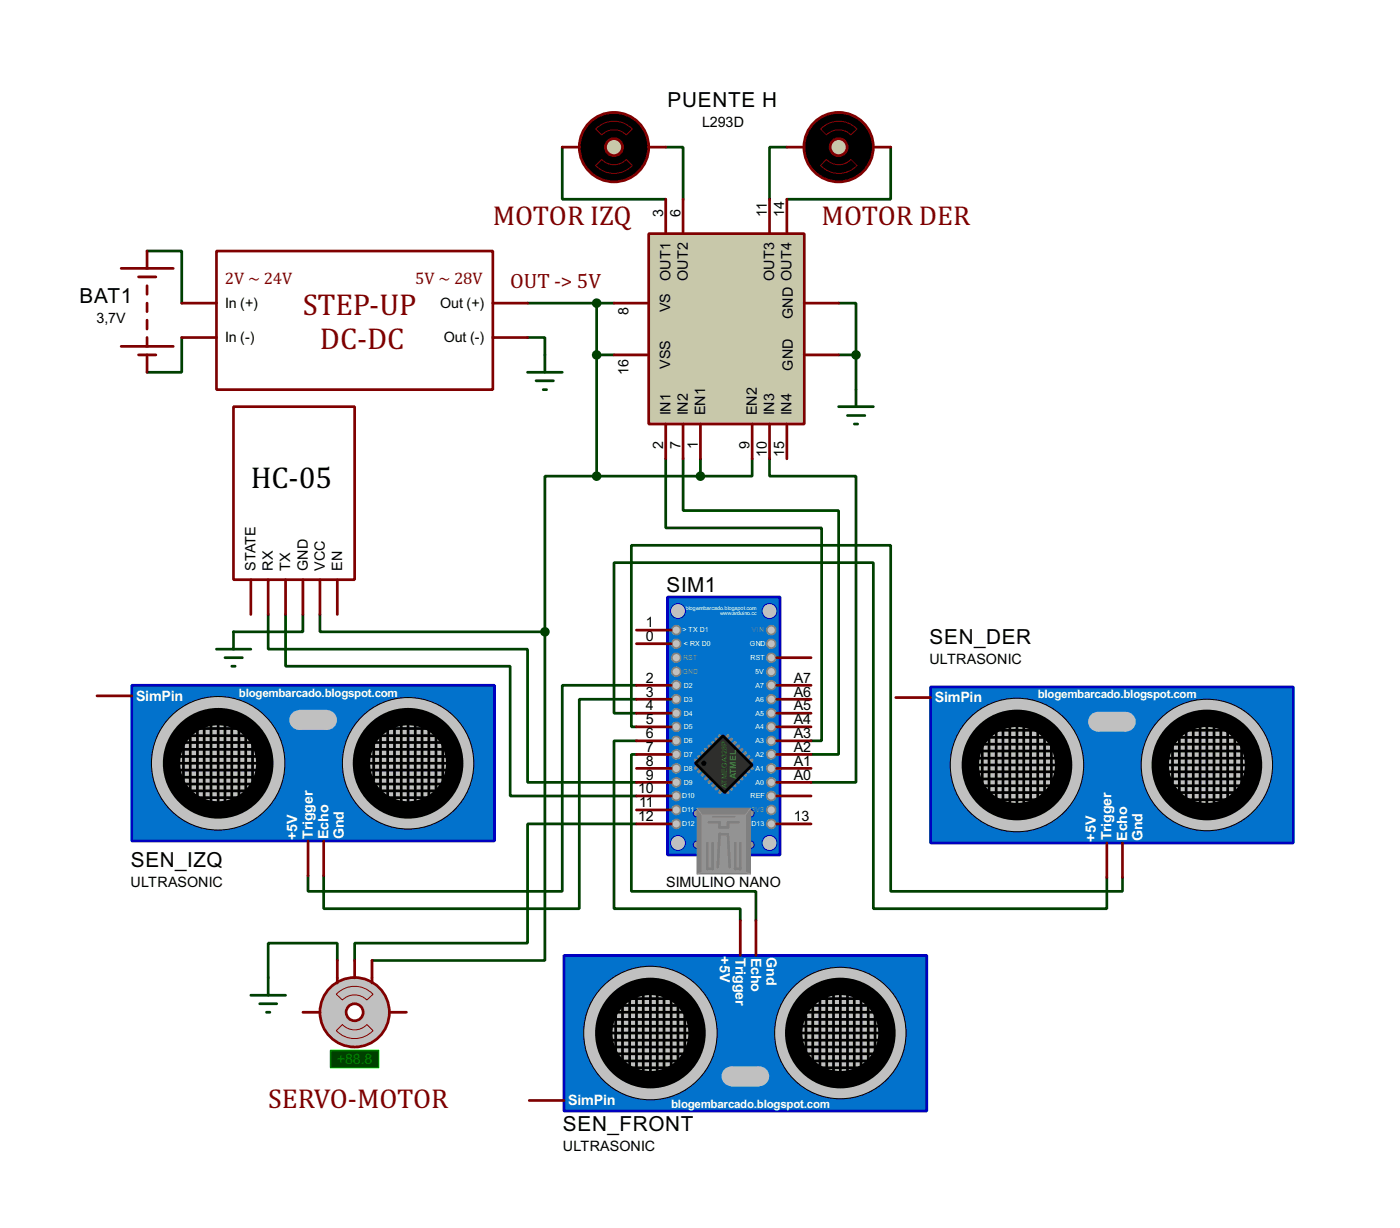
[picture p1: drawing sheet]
<svg xmlns="http://www.w3.org/2000/svg" width="206mm" height="180mm" viewBox="0 0 206 180" stroke-linecap="round" stroke-linejoin="round" font-family="sans-serif">
<g fill="none" stroke="#004000" stroke-width=".4">
<path d="M21.6 36.9h5.1v7.6M82.6 21.6v7.7h15.2M97.8 21.6h2.6v7.7M115.6 21.6h-2.5v7.7M130.9 21.6v7.7h-15.3M26.7 49.6v5.1h-5.1M77.5 49.6h2.6v2.5M77.5 44.5h12.7M87.7 52.1h2.5M87.7 44.5v25.4M123.2 44.5h2.6v7.6M123.2 52.1h2.6"/>
<path d="M125.8 52.1v5.1M87.7 69.9h-7.6v22.9M87.7 69.9h15.2M97.8 67.4v10.1h22.9v31.3h-1.5M100.4 67.4v7.6h22.8v35.8h-4M102.9 67.4v2.5M110.5 67.4v2.5h-7.6M113.1 67.4v2.5h12.7v45h-6.6M39.4 90.2v5.1h38.1v19.6h16M42 90.2v7.6h33v19.1h18.5M44.5 90.2v2.6h-10.2M47 90.2v2.6h33.1"/>
<path d="M80.1 92.8v48.2h-25.4M93.5 106.7h-.7v-26.6h38.1v50.8h34v-2.1M93.5 104.7h-3.3v-22.1h38.1v50.8h34.3v-4.6M93.5 102.7h-8.4v30.7h-37.5v-4.8M93.5 100.6h-10.9v30.3h-37.3v-2.3M93.5 110.8h-.7v20.1h18.3v4.3M93.5 108.8h-3.3v24.6h18.6v1.8M93.5 121h-16v17.5h-25.4v2.5M49.6 141v-2.5h-10.2v5.1"/>
</g>
<path d="M98.1 87.7h16.5v37.8h-16.5z" fill-rule="evenodd" fill="#0272cc" stroke="#0000c0" stroke-width=".4"/>
<circle cx="113" cy="123.8" r="1.1" fill="#c0c0c0" stroke="#0000c0" stroke-width=".15"/>
<g fill="#939393" stroke="#0000c0" stroke-width=".15">
<circle cx="102.4" cy="124" r=".55"/>
<circle cx="110.2" cy="124" r=".55"/>
</g>
<circle cx="99.6" cy="123.8" r="1.1" fill="#c0c0c0" stroke="#0000c0" stroke-width=".15"/>
<g fill="#939393" stroke="#0000c0" stroke-width=".15">
<circle cx="102.4" cy="119.4" r=".55"/>
<circle cx="110.2" cy="119.4" r=".55"/>
</g>
<path d="M102.4 118.7h7.9v9.6h-7.9z" fill="#808080" stroke="#808080" stroke-width=".15"/>
<path d="M103.2 119.7h6.3v8.4h-6.3z" fill="#939393" stroke="#939393" stroke-width=".15"/>
<path d="M102.4 118.7l.8 1M110.3 118.7l-.8 1M103.2 128.1l-.8 .2M109.5 128.1l.8 .2" fill="none" stroke="#939393" stroke-width=".15"/>
<path d="M103.9 123.8v3.8h.8v-3.8M104.2 120.7h1.5v.8h1.3v-.8h1.5M107 122.5h-1.3l-.2 4.8M107 122.7l.2 4.6M108 123.8v3.8h.8v-3.8" fill="none" stroke="#808080" stroke-width=".4"/>
<path d="M104.7 119.9h3.3" fill="none" stroke="#808080" stroke-width=".2"/>
<g fill="#c0c0c0" stroke="#0000c0" stroke-width=".15">
<circle cx="99.6" cy="89.7" r="1.1"/>
<circle cx="113" cy="89.7" r="1.1"/>
</g>
<g fill="none" stroke="#808080" stroke-width=".45">
<path d="M102.2 111.6l.5 .5M102.7 112.3l-.5 .5M102.7 111.1l.5 .5M103.2 112.8l-.5 .5M103.2 110.5l.5 .6M103.7 113.3l-.5 .5M103.7 110l.5 .5M104.2 113.8l-.5 .6M104.2 109.5l.5 .5M104.7 114.4l-.5 .5M104.7 109l.5 .5M105.2 114.9l-.5 .5"/>
<path d="M105.2 108.5l.5 .5M105.7 115.4l-.5 .5M105.7 108l.5 .5M106.2 115.9l-.5 .5M106.5 115.9l.5 .5M107 108l-.5 .5M107 115.4l.5 .5M107.5 108.5l-.5 .5M107.5 114.9l.5 .5M108 109l-.5 .5M108 114.4l.5 .5M108.5 109.5l-.5 .5"/>
<path d="M108.5 113.8l.5 .6M109 110l-.5 .5M109 113.3l.5 .5M109.5 110.5l-.5 .6M109.5 112.8l.5 .5M110 111.1l-.5 .5M110 112.3l.5 .5M110.5 111.6l-.5 .5"/>
</g>
<path d="M102.2 112.1l4-4.1 4.3 4.3-4 4.1z" fill-rule="evenodd" fill="#2c2c2c" stroke="#000" stroke-width=".4"/>
<circle cx="103.4" cy="112.1" r=".3" fill="#000" stroke="#000" stroke-width=".15"/>
<g fill="#c0c0c0" stroke="#808080" stroke-width=".25">
<circle cx="99.3" cy="118.9" r=".65"/>
<circle cx="99.3" cy="121" r=".65"/>
<circle cx="99.3" cy="116.9" r=".65"/>
<circle cx="99.3" cy="114.9" r=".65"/>
<circle cx="99.3" cy="110.8" r=".65"/>
<circle cx="99.3" cy="112.8" r=".65"/>
<circle cx="99.3" cy="108.8" r=".65"/>
<circle cx="99.3" cy="106.7" r=".65"/>
<circle cx="99.3" cy="102.7" r=".65"/>
<circle cx="99.3" cy="104.7" r=".65"/>
<circle cx="99.3" cy="100.6" r=".65"/>
<circle cx="99.3" cy="98.6" r=".65"/>
<circle cx="99.3" cy="94.5" r=".65"/>
<circle cx="99.3" cy="96.6" r=".65"/>
<circle cx="99.3" cy="92.5" r=".65"/>
<circle cx="113.3" cy="118.9" r=".65"/>
<circle cx="113.3" cy="121" r=".65"/>
<circle cx="113.3" cy="116.9" r=".65"/>
<circle cx="113.3" cy="114.9" r=".65"/>
<circle cx="113.3" cy="110.8" r=".65"/>
<circle cx="113.3" cy="112.8" r=".65"/>
<circle cx="113.3" cy="108.8" r=".65"/>
<circle cx="113.3" cy="106.7" r=".65"/>
<circle cx="113.3" cy="102.7" r=".65"/>
<circle cx="113.3" cy="104.7" r=".65"/>
<circle cx="113.3" cy="100.6" r=".65"/>
<circle cx="113.3" cy="98.6" r=".65"/>
<circle cx="113.3" cy="94.5" r=".65"/>
<circle cx="113.3" cy="96.6" r=".65"/>
<circle cx="113.3" cy="92.5" r=".65"/>
</g>
<g fill="none" stroke="#800000" stroke-width=".4">
<path d="M93.5 94.5h5.1M93.5 92.5h5.1M114.1 96.6h5.1M93.5 100.6h5.1M93.5 102.7h5.1M93.5 104.7h5.1M93.5 106.7h5.1M93.5 108.8h5.1M93.5 110.8h5.1M93.5 112.8h5.1M93.5 114.9h5.1M93.5 116.9h5.1"/>
<path d="M93.5 118.9h5.1M114.1 100.6h5.1M114.1 102.7h5.1M114.1 104.7h5.1M114.1 106.7h5.1M114.1 108.8h5.1M114.1 110.8h5.1M114.1 112.8h5.1M114.1 114.9h5.1M114.1 116.9h5.1M93.5 121h5.1M114.1 121h5.1"/>
</g>
<path d="M136.7 100.9h53.3v22.9h-53.3z" fill="#0272cc" stroke="#0000c0" stroke-width=".4"/>
<g fill="#c0c0c0" stroke="#000" stroke-width=".15">
<circle cx="177.3" cy="112.3" r="9.7"/>
<circle cx="149.4" cy="112.3" r="9.8"/>
</g>
<g fill="#c0c0c0" stroke="#000" stroke-width="2.6">
<circle cx="177.3" cy="112.3" r="6.9"/>
<circle cx="149.4" cy="112.3" r="6.9"/>
</g>
<g fill="none" stroke="#000" stroke-width=".4">
<path d="M142.3 113.3h12.9M142.8 111.3h12.7M142.8 110.3h12.4M142.8 114.4h12.2M143.1 112.3h12.1M143.3 109.3h11.7M143.3 108.3h10.9M143.3 115.4h11.4M143.6 116.4h10.9M143.6 117.4h10.4M144.3 109v6.6M144.6 107.2h8.6"/>
<path d="M145.3 107.5v9.4M146.4 107.2v10.5M147.4 106.5v11.7M148.4 106.5v11.9M149.4 106.5v12.4M150.4 106.5v12.4M151.4 106v12.7M152.5 107v11.7M153.5 108.3v9.6M154.5 109.3v6.6M170.7 110.3h12.2M171.3 112.3h12.7"/>
<path d="M171.3 111.3h12.4M171.3 113.3h12.4M171.5 109.3h11.4M171.5 108.3h10.4M171.5 114.4h11.7M172 115.4h11.4M172.3 109v5.9M172.5 116.4h9.7M173 107.2h8.2M173.3 117.4h7.6M173.3 107.5v9.4M174.3 107v10.7"/>
<path d="M175.3 106.2v12M176.3 106.2v12.2M177.3 106.2v12.2M178.4 106.2v12.2M179.4 106.5v11.7M180.4 107v10.7M181.4 108.3v8.6M182.4 108.8v7.1"/>
</g>
<g fill="#c0c0c0" stroke="#c0c0c0" stroke-width=".4">
<circle cx="161.3" cy="106" r="1.25"/>
<circle cx="165.4" cy="106" r="1.25"/>
</g>
<path d="M161.3 104.7h4.1v2.5h-4.1z" fill="#c0c0c0" stroke="#c0c0c0" stroke-width=".4"/>
<path d="M131.6 102.4h5.1M162.6 123.8v5M164.9 123.8v5" fill="none" stroke="#800000" stroke-width=".4"/>
<path d="M19.4 100.6h53.3v22.9h-53.3z" fill="#0272cc" stroke="#0000c0" stroke-width=".4"/>
<g fill="#c0c0c0" stroke="#000" stroke-width=".15">
<circle cx="59.9" cy="112.1" r="9.7"/>
<circle cx="32" cy="112.1" r="9.8"/>
</g>
<g fill="#c0c0c0" stroke="#000" stroke-width="2.6">
<circle cx="59.9" cy="112.1" r="6.9"/>
<circle cx="32" cy="112.1" r="6.9"/>
</g>
<g fill="none" stroke="#000" stroke-width=".4">
<path d="M24.9 113.1h13M25.5 111.1h12.7M25.5 110h12.4M25.5 114.1h12.1M25.7 112.1h12.2M26 109h11.6M26 108h10.9M26 115.1h11.4M26.2 116.1h10.9M26.2 117.1h10.4M27 108.8v6.6M27.2 107h8.7"/>
<path d="M28 107.2v9.4M29 107v10.4M30 106.2v11.7M31 106.2v12M32.1 106.2v12.5M33.1 106.2v12.5M34.1 105.7v12.7M35.1 106.7v11.7M36.1 108v9.7M37.1 109v6.6M53.4 110h12.2M53.9 112.1h12.7"/>
<path d="M53.9 111.1h12.4M53.9 113.1h12.4M54.2 109h11.4M54.2 108h10.4M54.2 114.1h11.6M54.7 115.1h11.4M54.9 108.8v5.8M55.2 116.1h9.6M55.7 107h8.1M55.9 117.1h7.7M55.9 107.2v9.4M57 106.7v10.7"/>
<path d="M58 106v11.9M59 106v12.2M60 106v12.2M61 106v12.2M62 106.2v11.7M63 106.7v10.7M64.1 108v8.6M65.1 108.5v7.1"/>
</g>
<g fill="#c0c0c0" stroke="#c0c0c0" stroke-width=".4">
<circle cx="43.9" cy="105.7" r="1.25"/>
<circle cx="48" cy="105.7" r="1.25"/>
</g>
<path d="M44 104.4h4.1v2.6h-4.1z" fill="#c0c0c0" stroke="#c0c0c0" stroke-width=".4"/>
<path d="M14.3 102.2h5.1M45.3 123.5v5.1M47.6 123.5v5.1" fill="none" stroke="#800000" stroke-width=".4"/>
<path d="M82.9 140.3h53.3v22.8h-53.3z" fill="#0272cc" stroke="#0000c0" stroke-width=".4"/>
<g fill="#c0c0c0" stroke="#000" stroke-width=".15">
<circle cx="123.4" cy="151.7" r="9.7"/>
<circle cx="95.5" cy="151.7" r="9.8"/>
</g>
<g fill="#c0c0c0" stroke="#000" stroke-width="2.6">
<circle cx="123.4" cy="151.7" r="6.9"/>
<circle cx="95.5" cy="151.7" r="6.9"/>
</g>
<g fill="none" stroke="#000" stroke-width=".4">
<path d="M88.4 150.7h13M89 152.7h12.7M89 153.7h12.4M89 149.7h12.1M89.2 151.7h12.2M89.5 154.7h11.6M89.5 155.8h10.9M89.5 148.6h11.4M89.7 147.6h10.9M89.7 146.6h10.4M90.5 148.4v6.6M90.7 156.8h8.7"/>
<path d="M91.5 147.1v9.4M92.5 146.4v10.4M93.5 145.9v11.6M94.5 145.6v11.9M95.6 145.1v12.4M96.6 145.1v12.4M97.6 145.3v12.7M98.6 145.3v11.7M99.6 146.1v9.7M100.6 148.1v6.6M116.9 153.7h12.2M117.4 151.7h12.7"/>
<path d="M117.4 152.7h12.4M117.4 150.7h12.4M117.7 154.7h11.4M117.7 155.8h10.4M117.7 149.7h11.6M118.2 148.6h11.4M118.4 149.2v5.8M118.7 147.6h9.6M119.2 156.8h8.1M119.4 146.6h7.7M119.4 147.1v9.4M120.5 146.4v10.6"/>
<path d="M121.5 145.9v11.9M122.5 145.6v12.2M123.5 145.6v12.2M124.5 145.6v12.2M125.5 145.9v11.6M126.5 146.4v10.6M127.6 147.1v8.7M128.6 148.1v7.1"/>
</g>
<g fill="#c0c0c0" stroke="#c0c0c0" stroke-width=".4">
<circle cx="107.4" cy="158" r="1.25"/>
<circle cx="111.5" cy="158" r="1.25"/>
</g>
<path d="M107.5 156.8h4.1v2.5h-4.1z" fill="#c0c0c0" stroke="#c0c0c0" stroke-width=".4"/>
<path d="M108.8 135.2v5.1M111.1 135.2v5.1M77.8 161.6h5.1" fill="none" stroke="#800000" stroke-width=".4"/>
<path d="M95.3 34.3h22.9v28h-22.9z" fill="#c8c8aa" stroke="#800000" stroke-width=".4"/>
<g fill="none" stroke="#800000" stroke-width=".4">
<path d="M97.8 29.3v5M100.4 29.3v5M113.1 29.3v5M115.6 29.3v5M90.2 44.5h5.1M90.2 52.1h5.1M118.2 44.5h5M118.2 52.1h5M97.8 62.3v5.1M100.4 62.3v5.1M102.9 62.3v5.1M110.5 62.3v5.1"/>
<path d="M113.1 62.3v5.1M115.6 62.3v5.1"/>
</g>
<circle cx="90.2" cy="21.6" r="5.1" fill="#000" stroke="#800000" stroke-width=".4"/>
<path d="M87.5 19a3.7 3.7 0 0 1 5.4 0l-.9 .8a2.54 2.54 0 0 0-3.6 0zM88.4 23.4a2.45 2.45 0 0 0 3.6 0l.9 .9a3.7 3.7 0 0 1-5.4 0z" fill="none" stroke="#800000" stroke-width=".15"/>
<circle cx="90.2" cy="21.6" r="1.25" fill="#c8c8aa" stroke="#800000" stroke-width=".4"/>
<path d="M82.6 21.6h2.5M95.3 21.6h2.5" fill="none" stroke="#800000" stroke-width=".4"/>
<circle cx="123.2" cy="21.6" r="5.1" fill="#000" stroke="#800000" stroke-width=".4"/>
<path d="M120.6 19a3.7 3.7 0 0 1 5.3 0l-.9 .8a2.53 2.53 0 0 0-3.6 0zM121.4 23.4a2.46 2.46 0 0 0 3.6 0l.9 .9a3.7 3.7 0 0 1-5.3 0z" fill="none" stroke="#800000" stroke-width=".15"/>
<circle cx="123.2" cy="21.6" r="1.25" fill="#c8c8aa" stroke="#800000" stroke-width=".4"/>
<path d="M17.8 39.4h7.7M21.6 36.9v2.5M115.6 21.6h2.6M128.3 21.6h2.6M17.8 50.9h7.7M20.4 40.7h2.5M20.4 52.1h2.5M21.6 42v1.2M21.6 44.5v1.3M21.6 47v1.3M21.6 49.6v1.3M21.6 52.1v2.6" fill="none" stroke="#800000" stroke-width=".4"/>
<path d="M123.2 59.7h5.1M125.8 57.2v2.5M124.5 61h2.6M125.5 62.3h.5" fill="none" stroke="#004000" stroke-width=".4"/>
<g fill="#004000" stroke="#004000" stroke-width=".4">
<circle cx="125.7" cy="52.1" r=".5"/>
<circle cx="102.9" cy="69.9" r=".5"/>
<circle cx="87.6" cy="52.1" r=".5"/>
</g>
<path d="M31.8 36.9h40.6v20.3h-40.6z" fill="#fff" stroke="#800000" stroke-width=".4"/>
<path d="M26.7 44.5h5.1M26.7 49.6h5.1M72.4 44.5h5.1M72.4 49.6h5.1" fill="none" stroke="#800000" stroke-width=".4"/>
<circle cx="87.6" cy="44.5" r=".5" fill="#004000" stroke="#004000" stroke-width=".4"/>
<path d="M77.5 54.7h5.1M78.8 55.9h2.5M79.8 57.2h.5M80.1 52.1v2.6" fill="none" stroke="#004000" stroke-width=".4"/>
<path d="M34.3 59.7h17.8v25.4h-17.8z" fill="#fff" stroke="#800000" stroke-width=".4"/>
<path d="M36.9 85.1v5.1M39.4 85.1v5.1M42 85.1v5.1M44.5 85.1v5.1M47 85.1v5.1M49.6 85.1v5.1" fill="none" stroke="#800000" stroke-width=".4"/>
<path d="M31.8 95.3h5.1M33.1 96.6h2.5M34.1 97.8h.5M34.3 92.8v2.5" fill="none" stroke="#004000" stroke-width=".4"/>
<circle cx="87.6" cy="69.9" r=".5" fill="#004000" stroke="#004000" stroke-width=".4"/>
<path d="M48.6 154.2h7.1v2.6h-7.1z" fill="#004000" stroke="#0f0" stroke-width=".2"/>
<circle cx="52.1" cy="148.6" r="5.1" fill="#c0c0c0" stroke="#800000" stroke-width=".4"/>
<path d="M49.4 151.3l.9-.9a2.45 2.45 0 0 0 3.6 0l.9 .9a3.7 3.7 0 0 1-5.4 0zM49.4 146a3.7 3.7 0 0 1 5.4 0l-.9 .8a2.54 2.54 0 0 0-3.6 0z" fill="none" stroke="#800000" stroke-width=".15"/>
<circle cx="52.1" cy="148.6" r="1.25" fill="#feffff" stroke="#800000" stroke-width=".4"/>
<path d="M44.5 148.6h2.5M49.6 141v3.3M52.1 141v2.6M54.7 141v3.3M57.2 148.6h2.5" fill="none" stroke="#800000" stroke-width=".4"/>
<path d="M36.9 146.1h5.1M38.2 147.4h2.5M39.2 148.6h.5M39.4 143.6v2.5" fill="none" stroke="#004000" stroke-width=".4"/>
<circle cx="80" cy="92.8" r=".5" fill="#004000" stroke="#004000" stroke-width=".4"/>
<g font-size="5.3" fill="#800000">
<text x="44.5" y="46.2">STEP-UP</text>
<text x="47" y="51.3">DC-DC</text>
</g>
<text font-size="5.3" x="36.9" y="71.6">HC-05</text>
<g font-size="4.8" fill="#800000">
<text x="72.4" y="33.1">MOTOR IZQ</text>
<text x="120.7" y="33.1">MOTOR DER</text>
<text x="39.4" y="162.7">SERVO-MOTOR</text>
</g>
<text font-size="3.6" fill="#800000" x="75" y="42.3">OUT -&gt; 5V</text>
<g font-size="3.4">
<text x="98.1" y="15.7">PUENTE H</text>
<text x="11.7" y="44.5">BAT1</text>
<text x="97.9" y="86.9">SIM1</text>
<text x="136.6" y="94.5">SEN_DER</text>
<text x="19.2" y="127.3">SEN_IZQ</text>
<text x="82.7" y="166.1">SEN_FRONT</text>
</g>
<g font-size="2.9" fill="#800000">
<text x="33.1" y="41.8">2V ~ 24V</text>
<text x="61" y="41.8">5V ~ 28V</text>
</g>
<g font-size="2.4">
<text x="103.1" y="18.7">L293D</text>
<text x="97.4" y="31.8" transform="rotate(-90 97.4 31.8)">3</text>
<text x="100" y="31.8" transform="rotate(-90 100 31.8)">6</text>
<text x="112.7" y="31.8" transform="rotate(-90 112.7 31.8)">11</text>
<text x="115.2" y="31.8" transform="rotate(-90 115.2 31.8)">14</text>
<text x="98.5" y="41.3" transform="rotate(-90 98.5 41.3)">OUT1</text>
<text x="101.1" y="41.3" transform="rotate(-90 101.1 41.3)">OUT2</text>
<text x="113.8" y="41.3" transform="rotate(-90 113.8 41.3)">OUT3</text>
<text x="14.2" y="47.4">3,7V</text>
<text x="33.1" y="45.2">In (+)</text>
<text x="64.7" y="45.2">Out (+)</text>
<text x="92.4" y="46.2" transform="rotate(-90 92.4 46.2)">8</text>
<text x="98.4" y="45.9" transform="rotate(-90 98.4 45.9)">VS</text>
<text x="116.5" y="46.8" transform="rotate(-90 116.5 46.8)">GND OUT4</text>
<text x="33.1" y="50.3">In (-)</text>
<text x="65.2" y="50.3">Out (-)</text>
<text x="92.4" y="55" transform="rotate(-90 92.4 55)">16</text>
<text x="98.4" y="54.2" transform="rotate(-90 98.4 54.2)">VSS</text>
<text x="116.5" y="54.4" transform="rotate(-90 116.5 54.4)">GND</text>
<text x="97.4" y="66" transform="rotate(-90 97.4 66)">2</text>
<text x="98.5" y="61" transform="rotate(-90 98.5 61)">IN1</text>
<text x="100" y="66" transform="rotate(-90 100 66)">7</text>
<text x="101.1" y="61" transform="rotate(-90 101.1 61)">IN2</text>
<text x="102.5" y="66" transform="rotate(-90 102.5 66)">1</text>
<text x="103.6" y="61" transform="rotate(-90 103.6 61)">EN1</text>
<text x="110.1" y="66" transform="rotate(-90 110.1 66)">9</text>
<text x="111.2" y="61" transform="rotate(-90 111.2 61)">EN2</text>
<text x="113.8" y="61" transform="rotate(-90 113.8 61)">IN3</text>
<text x="116.3" y="61" transform="rotate(-90 116.3 61)">IN4</text>
<text x="112.7" y="67.1" transform="rotate(-90 112.7 67.1)">10</text>
<text x="115.2" y="67.1" transform="rotate(-90 115.2 67.1)">15</text>
<text x="37.6" y="83.8" transform="rotate(-90 37.6 83.8)">STATE</text>
<text x="40.1" y="83.8" transform="rotate(-90 40.1 83.8)">RX</text>
<text x="42.7" y="83.8" transform="rotate(-90 42.7 83.8)">TX</text>
<text x="45.2" y="83.8" transform="rotate(-90 45.2 83.8)">GND</text>
<text x="47.7" y="83.8" transform="rotate(-90 47.7 83.8)">VCC</text>
<text x="50.3" y="83.8" transform="rotate(-90 50.3 83.8)">EN</text>
<text x="94.9" y="94.1">0</text>
<text x="94.9" y="92.1">1</text>
<text x="94.9" y="100.2">2</text>
<text x="116.6" y="100.2">A7</text>
<text x="136.5" y="97.5">ULTRASONIC</text>
<text x="94.9" y="102.3">3</text>
<text x="94.9" y="104.3">4</text>
<text x="94.9" y="106.3">5</text>
<text x="116.6" y="104.3">A5</text>
<text x="116.6" y="106.3">A4</text>
<text x="116.6" y="102.3">A6</text>
<text x="94.9" y="108.4">6</text>
<text x="94.9" y="110.4">7</text>
<text x="94.9" y="112.4">8</text>
<text x="116.6" y="108.4">A3</text>
<text x="116.6" y="110.4">A2</text>
<text x="116.6" y="112.4">A1</text>
<text x="93.8" y="116.5">10</text>
<text x="93.9" y="118.5">11</text>
<text x="94.9" y="114.5">9</text>
<text x="116.6" y="114.5">A0</text>
<text x="93.8" y="120.6">12</text>
<text x="116.6" y="120.6">13</text>
<text x="19.2" y="130.3">ULTRASONIC</text>
<text x="97.9" y="130.3">SIMULINO NANO</text>
<text x="82.7" y="169">ULTRASONIC</text>
</g>
<g font-size="2.4" fill="#fff">
<text x="20" y="102.9">SimPin</text>
<text x="137.3" y="103.1">SimPin</text>
<text x="43.7" y="123.3" transform="rotate(-90 43.7 123.3)">+5V</text>
<text x="46" y="123.1" transform="rotate(-90 46 123.1)">Trigger</text>
<text x="48.2" y="123.2" transform="rotate(-90 48.2 123.2)">Echo</text>
<text x="50.5" y="123.2" transform="rotate(-90 50.5 123.2)">Gnd</text>
<text x="161" y="123.6" transform="rotate(-90 161 123.6)">+5V</text>
<text x="163.3" y="123.4" transform="rotate(-90 163.3 123.4)">Trigger</text>
<text x="165.6" y="123.4" transform="rotate(-90 165.6 123.4)">Echo</text>
<text x="167.9" y="123.5" transform="rotate(-90 167.9 123.5)">Gnd</text>
<text x="105.7" y="140.4" transform="rotate(90 105.7 140.4)">+5V</text>
<text x="108.1" y="140.6" transform="rotate(90 108.1 140.6)">Trigger</text>
<text x="110.4" y="140.6" transform="rotate(90 110.4 140.6)">Echo</text>
<text x="112.6" y="140.5" transform="rotate(90 112.6 140.5)">Gnd</text>
<text x="83.5" y="162.3">SimPin</text>
</g>
<text font-size="2.4" fill="#008000" x="49.5" y="156.2">+88.8</text>
<g font-size="1.9" fill="#fff">
<text x="35.1" y="102.3">blogembarcado.blogspot.com</text>
<text x="152.5" y="102.5">blogembarcado.blogspot.com</text>
<text x="98.6" y="162.7">blogembarcado.blogspot.com</text>
</g>
<text font-size="1.5" fill="#808000" x="108.1" y="114.4" transform="rotate(-90 108.1 114.4)">ATMEL</text>
<g font-size="1.2" fill="#fff">
<text x="100.3" y="92.9">&gt; TX D1</text>
<text x="100.5" y="94.9">&lt; RX D0</text>
<text x="110.2" y="94.9">GND</text>
<text x="100.5" y="101">D2</text>
<text x="110.3" y="96.9">RST</text>
<text x="111" y="99">5V</text>
<text x="111" y="101">A7</text>
<text x="100.5" y="107.1">D5</text>
<text x="100.5" y="105.1">D4</text>
<text x="100.5" y="103">D3</text>
<text x="111" y="103">A6</text>
<text x="111" y="105.1">A5</text>
<text x="111" y="107.1">A4</text>
<text x="100.5" y="113.2">D8</text>
<text x="100.5" y="111.1">D7</text>
<text x="100.5" y="109.1">D6</text>
<text x="111" y="109.1">A3</text>
<text x="111" y="111.1">A2</text>
<text x="111" y="113.2">A1</text>
<text x="100.2" y="119.3">D11</text>
<text x="100.2" y="117.2">D10</text>
<text x="100.5" y="115.2">D9</text>
<text x="110.3" y="117.2">REF</text>
<text x="111" y="115.2">A0</text>
<text x="100.2" y="121.3">D12</text>
<text x="110.4" y="121.3">D13</text>
</g>
<g font-size="1.2" fill="#808080">
<text x="110.5" y="92.9">VIN</text>
<text x="100.3" y="99">GND</text>
<text x="100.4" y="96.9">RST</text>
<text x="110.4" y="119.3">3V3</text>
</g>
<text font-size="1.2" fill="#808000" x="106.8" y="115.6" transform="rotate(-90 106.8 115.6)">ATMEGA328P</text>
<g font-size=".9" fill="#fff">
<text x="100.8" y="89.5">blogembarcado.blogspot.com</text>
<text x="105.8" y="90.3">www.arduino.cc</text>
</g>
</svg>
